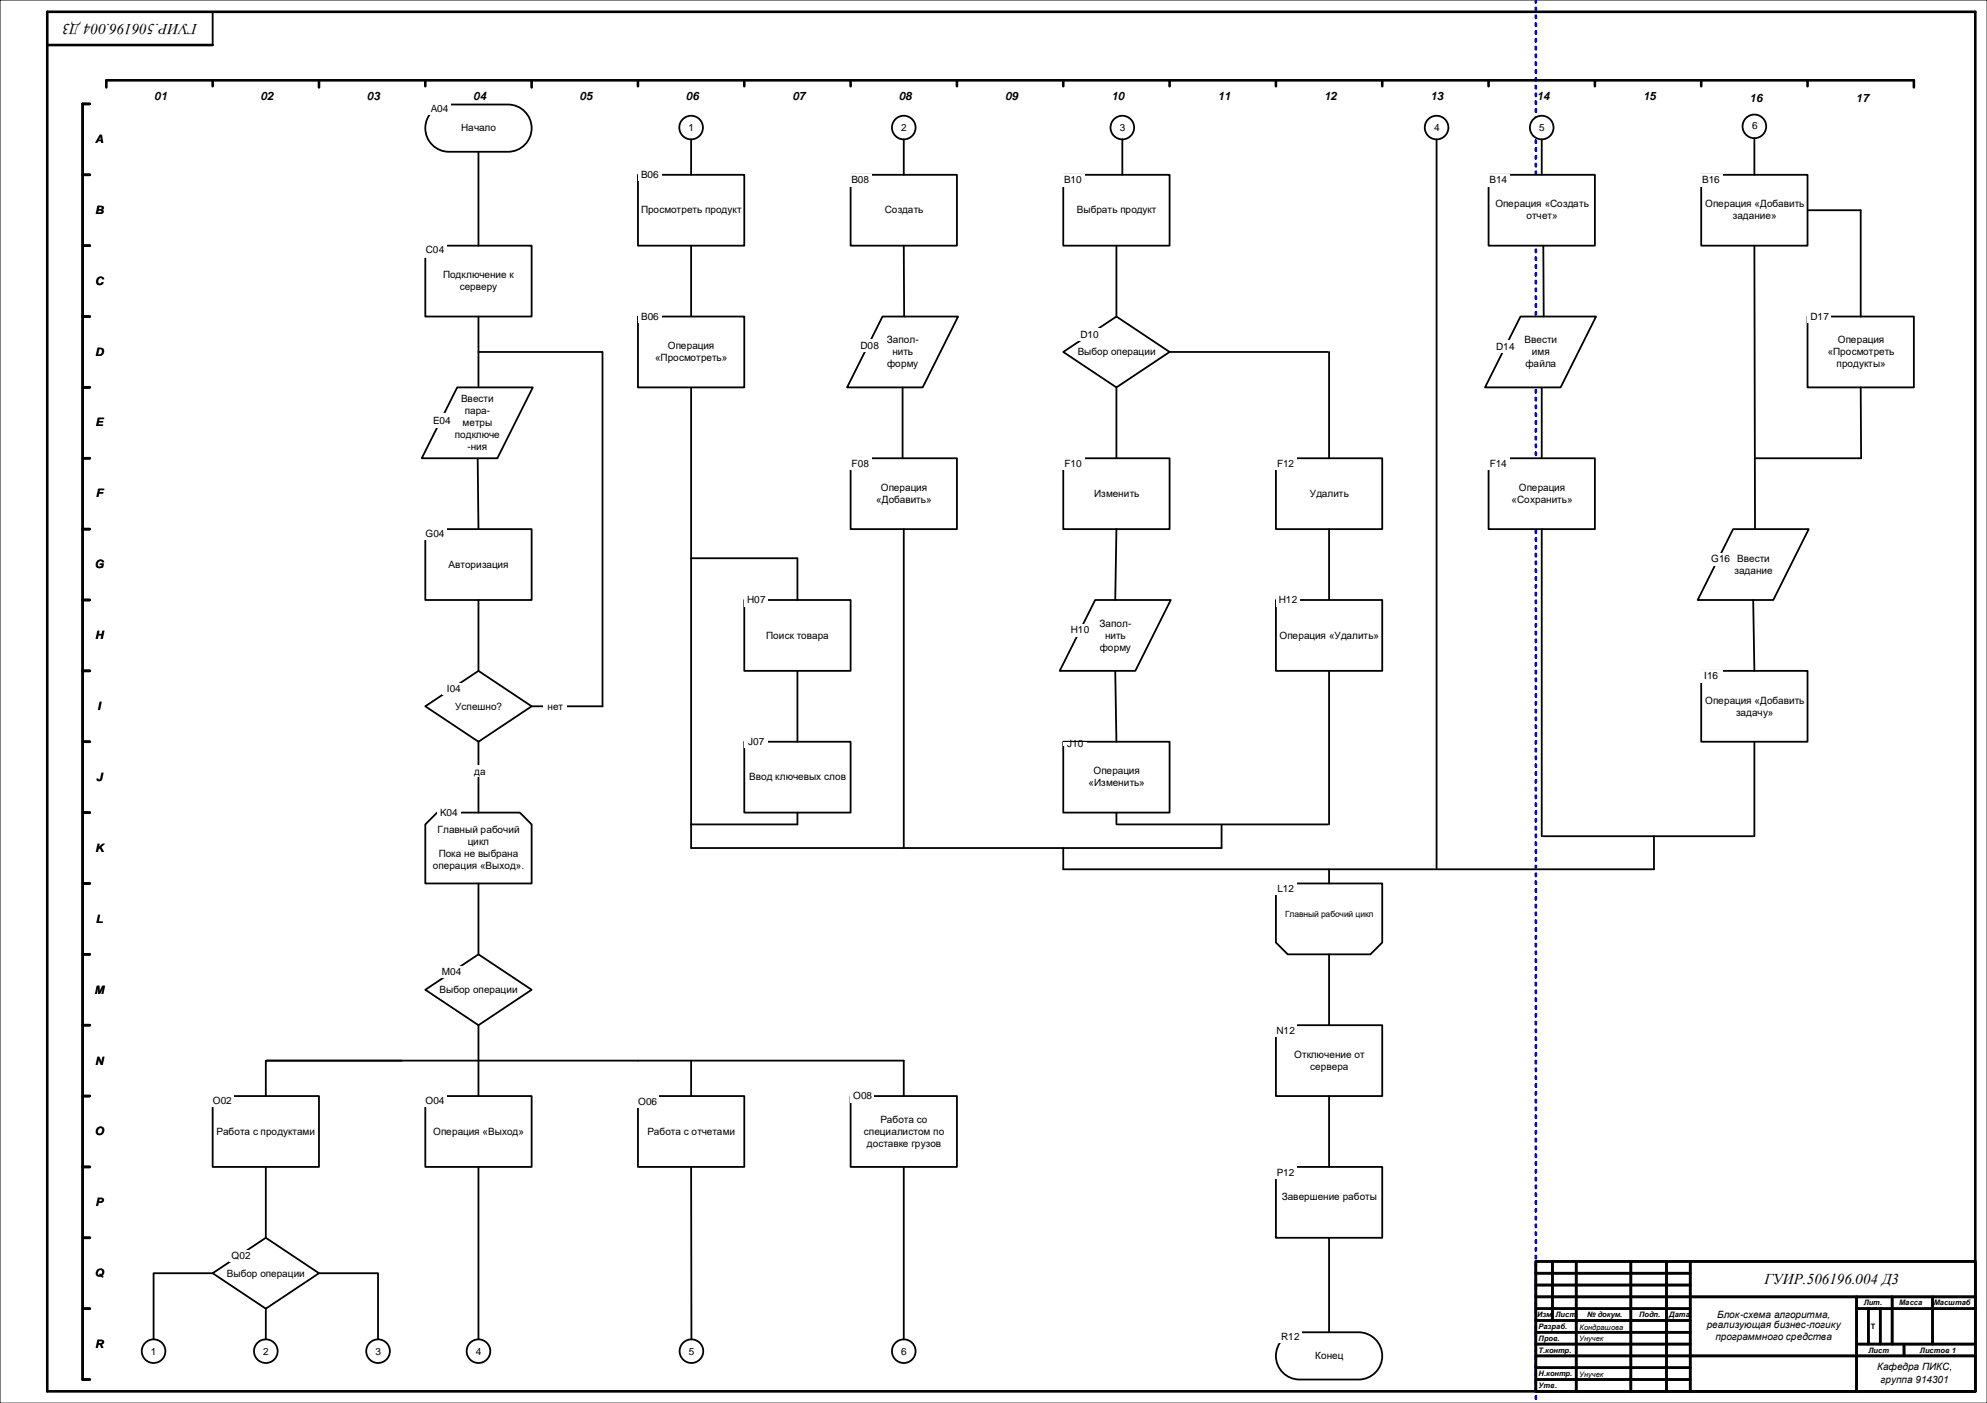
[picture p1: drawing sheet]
<svg xmlns="http://www.w3.org/2000/svg" width="841mm" height="594mm" viewBox="0 0 841 594" stroke-linecap="round" stroke-linejoin="round" font-family="sans-serif">
<path d="M0 594v-594h841v594" fill="none" stroke="#000" stroke-width=".42"/>
<path d="M180 299l22.5-15 22.5 15-22.5 15z" fill-rule="evenodd" fill="#fff"/>
<path d="M180 299l22.5-15 22.5 15-22.5 15z" fill="none" stroke="#000" stroke-width=".76"/>
<path d="M180 104h45v30h-45z" fill-rule="evenodd" fill="#fff"/>
<path d="M90 5.1v14M180 104h45v30h-45z" fill="none" stroke="#000" stroke-width=".76"/>
<g fill="none" stroke="#000" stroke-width="1.1">
<path d="M20 5h816v584h-816zM20 19.1h70M45 37v-3h765v3M90 34v2.5M135 34v3M180 34v2.5M225 34v3M270 34v2.5M315 34v2.5M360 34v2.5M405 34v2.5M495 34v2.5"/>
<path d="M540 34v2.5M585 34v2.5M630 34v2.5M675 34v2.5M720 34v2.5M765 34v2.5M38 44h-3v540h3M35 74h3M35 104h3M35 134h3M35 164h3M35 194h3"/>
<path d="M35 224h3M35 254h3M35 284h3M35 314h3M35 344h3M35 374h3M35 404h3M35 434h3M35 464h3M35 494h3M35 524h3M650 534h186v55h-186z"/>
<path d="M650 539h65.3M657 534v25M667.1 534v55M690.2 534v55M705.3 534v55M715.3 534v55M35 554h3M650 549h186M650 559h65.3M650 554h65.3M650 544h65.3M785.7 554h50.3"/>
<path d="M785.7 549v40M790.8 554v15M795.8 554v15M800.8 549v20M817.9 549v20M650 564h65.3M650 569h65.3M650 574h186M650 579h65.3M785.7 569h50.3M805.8 569v5M650 584h65.3"/>
</g>
<path d="M650 0v593.9" fill="none" stroke="#00f" stroke-width="1.1" stroke-dasharray="1.1 2.2"/>
<path d="M183.4 46.8l3-1.9 2.3-.6 26.3-.1a10 10 0 0 1 10 10.1 10 10 0 0 1-10 10h-25a10 10 0 0 1-9.3-6.5 10 10 0 0 1 2.7-11z" fill-rule="evenodd" fill="#fff"/>
<path d="M183.4 46.8l3-1.9 2.3-.6 26.3-.1a10 10 0 0 1 10 10.1 10 10 0 0 1-10 10h-25a10 10 0 0 1-9.3-6.5 10 10 0 0 1 2.7-11z" fill="none" stroke="#000" stroke-width=".76"/>
<path d="M180 224h45v30h-45z" fill-rule="evenodd" fill="#fff"/>
<path d="M202.2 194l.3 30M180 224h45v30h-45zM202.5 254v30" fill="none" stroke="#000" stroke-width=".76"/>
<path d="M180 419l22.5-15 22.5 15-22.5 15z" fill-rule="evenodd" fill="#fff"/>
<path d="M180 419l22.5-15 22.5 15-22.5 15z" fill="none" stroke="#000" stroke-width=".76"/>
<path d="M180 349l5-5h35l5 5v25h-45z" fill-rule="evenodd" fill="#fff"/>
<path d="M202.5 64.3v39.7M202.5 134v29.5M202.5 314v30M180 349l5-5h35l5 5v25h-45zM202.5 374v30" fill="none" stroke="#000" stroke-width=".76"/>
<path d="M450 34v2.5" fill="none" stroke="#000" stroke-width="1.1"/>
<path d="M193.5 164h32l-15 30h-32z" fill-rule="evenodd" fill="#fff"/>
<path d="M193.5 164h32l-15 30h-32z" fill="none" stroke="#000" stroke-width=".76"/>
<path d="M181 43.8h10v5h-10z" fill-rule="evenodd" fill="#fff"/>
<path d="M113 449h157z" fill="none" stroke="#000" stroke-width=".76"/>
<path d="M90 464h45v30h-45z" fill-rule="evenodd" fill="#fff"/>
<path d="M90 464h45v30h-45z" fill="none" stroke="#000" stroke-width=".76"/>
<path d="M180 464h45v30h-45z" fill-rule="evenodd" fill="#fff"/>
<path d="M180 464h45v30h-45z" fill="none" stroke="#000" stroke-width=".76"/>
<path d="M270 464h45v30h-45z" fill-rule="evenodd" fill="#fff"/>
<path d="M202.5 434v15M170 449h-57.5v15M270 464h45v30h-45z" fill="none" stroke="#000" stroke-width=".76"/>
<circle cx="292.6" cy="572" r="5" fill="#fff"/>
<circle cx="292.6" cy="572" r="5" fill="none" stroke="#000" stroke-width=".76"/>
<path d="M540 434h45v30h-45z" fill-rule="evenodd" fill="#fff"/>
<path d="M540 434h45v30h-45z" fill="none" stroke="#000" stroke-width=".76"/>
<g fill="#fff">
<path d="M179 103h10v6h-10z" fill-rule="evenodd"/>
<path d="M182 175h10v6h-10z" fill-rule="evenodd"/>
<path d="M179 223.5h10v5h-10z" fill-rule="evenodd"/>
<path d="M187 289h10v5h-10z" fill-rule="evenodd"/>
<path d="M185 341h10v6h-10z" fill-rule="evenodd"/>
<path d="M186 409h10v5h-10z" fill-rule="evenodd"/>
<path d="M89 463.5h10v5h-10z" fill-rule="evenodd"/>
<path d="M179 463.5h10v5h-10z" fill-rule="evenodd"/>
<path d="M540 198.5h10v5.5h-10z" fill-rule="evenodd"/>
<path d="M90 539l22.5-15 22.5 15-22.5 15z" fill-rule="evenodd"/>
</g>
<path d="M112.5 494v30M90 539l22.5-15 22.5 15-22.5 15zM90 539h-25v30M112.5 554v13" fill="none" stroke="#000" stroke-width=".76"/>
<circle cx="65" cy="572" r="5" fill="#fff"/>
<circle cx="65" cy="572" r="5" fill="none" stroke="#000" stroke-width=".76"/>
<circle cx="112.5" cy="572" r="5" fill="#fff"/>
<circle cx="112.5" cy="572" r="5" fill="none" stroke="#000" stroke-width=".76"/>
<path d="M360 74h45v30h-45z" fill-rule="evenodd" fill="#fff"/>
<path d="M360 74h45v30h-45z" fill="none" stroke="#000" stroke-width=".76"/>
<path d="M450 74h45v30h-45z" fill-rule="evenodd" fill="#fff"/>
<path d="M450 74h45v30h-45zM270 449h112.5M292.5 449v15M292.5 494l.1 73" fill="none" stroke="#000" stroke-width=".76"/>
<circle cx="382.5" cy="572" r="5" fill="#fff"/>
<circle cx="382.5" cy="572" r="5" fill="none" stroke="#000" stroke-width=".76"/>
<circle cx="382.5" cy="54" r="5" fill="#fff"/>
<circle cx="382.5" cy="54" r="5" fill="none" stroke="#000" stroke-width=".76"/>
<circle cx="475" cy="54" r="5" fill="#fff"/>
<g fill="none" stroke="#000" stroke-width=".76">
<path d="M382.5 59v15M475 59v15"/>
<circle cx="475" cy="54" r="5"/>
</g>
<path d="M373.5 134h32l-15 30h-32z" fill-rule="evenodd" fill="#fff"/>
<path d="M373.5 134h32l-15 30h-32z" fill="none" stroke="#000" stroke-width=".76"/>
<path d="M450 149l22.5-15 22.5 15-22.5 15z" fill-rule="evenodd" fill="#fff"/>
<path d="M450 149l22.5-15 22.5 15-22.5 15z" fill="none" stroke="#000" stroke-width=".76"/>
<path d="M360 194h45v30h-45z" fill-rule="evenodd" fill="#fff"/>
<path d="M360 194h45v30h-45z" fill="none" stroke="#000" stroke-width=".76"/>
<path d="M450 194h45v30h-45z" fill-rule="evenodd" fill="#fff"/>
<path d="M450 194h45v30h-45z" fill="none" stroke="#000" stroke-width=".76"/>
<path d="M540 194h45v30h-45z" fill-rule="evenodd" fill="#fff"/>
<path d="M382.5 104l.2 30M472.5 104v30M495 149h67M562.5 149v45M382 164v30M472.5 164v30M540 194h45v30h-45z" fill="none" stroke="#000" stroke-width=".76"/>
<path d="M463.5 254h32l-15 30h-32z" fill-rule="evenodd" fill="#fff"/>
<path d="M463.5 254h32l-15 30h-32z" fill="none" stroke="#000" stroke-width=".76"/>
<path d="M450 314h45v30h-45z" fill-rule="evenodd" fill="#fff"/>
<path d="M382.5 224v135M472.5 224l-.5 30M562.5 224v125M472 284l.5 30M450 314h45v30h-45zM472.5 344v5" fill="none" stroke="#000" stroke-width=".76"/>
<circle cx="652.5" cy="54" r="5" fill="#fff"/>
<circle cx="652.5" cy="54" r="5" fill="none" stroke="#000" stroke-width=".76"/>
<circle cx="742.5" cy="53.5" r="5" fill="#fff"/>
<circle cx="742.5" cy="53.5" r="5" fill="none" stroke="#000" stroke-width=".76"/>
<path d="M630 74h45v30h-45z" fill-rule="evenodd" fill="#fff"/>
<path d="M630 74h45v30h-45z" fill="none" stroke="#000" stroke-width=".76"/>
<path d="M720 74h45v30h-45z" fill-rule="evenodd" fill="#fff"/>
<path d="M652.5 59v15M742.5 58.5v15.5M720 74h45v30h-45z" fill="none" stroke="#000" stroke-width=".76"/>
<path d="M643.5 134h32l-15 30h-32z" fill-rule="evenodd" fill="#fff"/>
<path d="M643.5 134h32l-15 30h-32z" fill="none" stroke="#000" stroke-width=".76"/>
<path d="M630 194h45v30h-45z" fill-rule="evenodd" fill="#fff"/>
<path d="M630 194h45v30h-45z" fill="none" stroke="#000" stroke-width=".76"/>
<path d="M720 284h45v30h-45z" fill-rule="evenodd" fill="#fff"/>
<path d="M720 284h45v30h-45z" fill="none" stroke="#000" stroke-width=".76"/>
<path d="M733.5 224h32l-15 30h-32z" fill-rule="evenodd" fill="#fff"/>
<path d="M653.2 104l.1 30M742.5 104l.3 120M652.5 164.3v29.7M652.5 224v130M733.5 224h32l-15 30h-32zM742 254l.5 30M742.5 314v40" fill="none" stroke="#000" stroke-width=".76"/>
<path d="M540 494h45v30h-45z" fill-rule="evenodd" fill="#fff"/>
<path d="M540 494h45v30h-45z" fill="none" stroke="#000" stroke-width=".76"/>
<path d="M542.5 567.4l2.8-2.2 3.4-1.1 26.3-.1a10 10 0 0 1 10 10 10 10 0 0 1-10 10h-25a10 10 0 0 1-9.1-5.9 10 10 0 0 1 1.6-10.7z" fill-rule="evenodd" fill="#fff"/>
<path d="M562.5 464v30M562.5 524v40M542.5 567.4l2.8-2.2 3.4-1.1 26.3-.1a10 10 0 0 1 10 10 10 10 0 0 1-10 10h-25a10 10 0 0 1-9.1-5.9 10 10 0 0 1 1.6-10.7z" fill="none" stroke="#000" stroke-width=".76"/>
<g fill="#fff">
<path d="M449 73.5h10v5.5h-10z" fill-rule="evenodd"/>
<path d="M456 139h10v5.5h-10z" fill-rule="evenodd"/>
<path d="M449 193.5h10v5.5h-10z" fill-rule="evenodd"/>
<path d="M452 264h10v5.5h-10z" fill-rule="evenodd"/>
<path d="M450 314h10v1.6h-10z" fill-rule="evenodd"/>
<path d="M359 73.5h10v5.5h-10z" fill-rule="evenodd"/>
<path d="M363 143.5h10v5.5h-10z" fill-rule="evenodd"/>
<path d="M359 193.5h10v5.5h-10z" fill-rule="evenodd"/>
<path d="M539 193.5h10v5.5h-10z" fill-rule="evenodd"/>
<path d="M539 373.5h10v5.5h-10z" fill-rule="evenodd"/>
<path d="M539 433.5h10v5.5h-10z" fill-rule="evenodd"/>
<path d="M539 493.5h10v5.5h-10z" fill-rule="evenodd"/>
<path d="M269 463.5h10v5.5h-10z" fill-rule="evenodd"/>
</g>
<path d="M608 52v315.5M202.5 494v73" fill="none" stroke="#000" stroke-width=".76"/>
<circle cx="608" cy="54" r="5" fill="#fff"/>
<circle cx="608" cy="54" r="5" fill="none" stroke="#000" stroke-width=".76"/>
<path d="M540 374h45v25l-5 5h-35l-5-5z" fill-rule="evenodd" fill="#fff"/>
<path d="M540 374h45v25l-5 5h-35l-5-5zM562.5 404v30" fill="none" stroke="#000" stroke-width=".76"/>
<g fill="#fff">
<path d="M539 373.5h10v5.5h-10z" fill-rule="evenodd"/>
<circle cx="202.5" cy="572" r="5"/>
</g>
<circle cx="202.5" cy="572" r="5" fill="none" stroke="#000" stroke-width=".76"/>
<g fill="#fff">
<path d="M629 73.5h10v5.5h-10z" fill-rule="evenodd"/>
<path d="M719 73.5h10v5.5h-10z" fill-rule="evenodd"/>
<path d="M632 144h10v5.5h-10z" fill-rule="evenodd"/>
<path d="M629 193.5h10v5.5h-10z" fill-rule="evenodd"/>
<path d="M723 234h10v5.5h-10z" fill-rule="evenodd"/>
<path d="M719 283.5h10v5.5h-10z" fill-rule="evenodd"/>
</g>
<path d="M202.5 449v15" fill="none" stroke="#000" stroke-width=".76"/>
<g fill="#fff">
<path d="M97 529h10v5h-10z" fill-rule="evenodd"/>
<path d="M541 563.5h10v5h-10z" fill-rule="evenodd"/>
</g>
<path d="M225 299h30M473 349h89M517 349.2v9.8h-224.5M653 354h89M700 354v14h-250v-9M562.5 368v6" fill="none" stroke="#000" stroke-width=".76"/>
<g fill="#fff">
<path d="M198 324h10v5h-10z" fill-rule="evenodd"/>
<path d="M230 296.5h10v5h-10z" fill-rule="evenodd"/>
</g>
<path d="M202.5 149h52.5v150M135 539h25v30" fill="none" stroke="#000" stroke-width=".76"/>
<circle cx="160" cy="572" r="5" fill="#fff"/>
<circle cx="160" cy="572" r="5" fill="none" stroke="#000" stroke-width=".76"/>
<path d="M360 464h45v30h-45z" fill-rule="evenodd" fill="#fff"/>
<path d="M382.5 449v15M360 464h45v30h-45zM382.5 494v73" fill="none" stroke="#000" stroke-width=".76"/>
<path d="M540 254h45v30h-45z" fill-rule="evenodd" fill="#fff"/>
<path d="M540 254h45v30h-45z" fill="none" stroke="#000" stroke-width=".76"/>
<circle cx="292.5" cy="54" r="5" fill="#fff"/>
<circle cx="292.5" cy="54" r="5" fill="none" stroke="#000" stroke-width=".76"/>
<path d="M270 74h45v30h-45z" fill-rule="evenodd" fill="#fff"/>
<path d="M292.5 59v15M270 74h45v30h-45z" fill="none" stroke="#000" stroke-width=".76"/>
<path d="M270 71.3h10v5.5h-10z" fill-rule="evenodd" fill="#fff"/>
<path d="M292.5 104v255" fill="none" stroke="#000" stroke-width=".76"/>
<path d="M315 254h45v30h-45z" fill-rule="evenodd" fill="#fff"/>
<path d="M315 254h45v30h-45z" fill="none" stroke="#000" stroke-width=".76"/>
<path d="M315 314h45v30h-45z" fill-rule="evenodd" fill="#fff"/>
<path d="M292.5 236.3h44.9M337.5 236.3v17.7M337.5 284v30M315 314h45v30h-45zM337.5 344v5h-45.1" fill="none" stroke="#000" stroke-width=".76"/>
<path d="M270 134h45v30h-45z" fill-rule="evenodd" fill="#fff"/>
<path d="M270 134h45v30h-45z" fill="none" stroke="#000" stroke-width=".76"/>
<g fill="#fff">
<path d="M315 251.3h10v5.5h-10z" fill-rule="evenodd"/>
<path d="M315 311.2h10v5.5h-10z" fill-rule="evenodd"/>
<path d="M765 134h45v30h-45z" fill-rule="evenodd"/>
</g>
<path d="M765 134h45v30h-45z" fill="none" stroke="#000" stroke-width=".76"/>
<path d="M765 131.3h10v5.5h-10z" fill-rule="evenodd" fill="#fff"/>
<path d="M765 89h22.5v45M787.5 164l.2 30h-44.7" fill="none" stroke="#000" stroke-width=".76"/>
<g fill="#fff">
<path d="M360 461.2h10v5.5h-10z" fill-rule="evenodd"/>
<path d="M270 131.3h10v5.5h-10z" fill-rule="evenodd"/>
<path d="M540 251.3h10v5.5h-10z" fill-rule="evenodd"/>
</g>
<text font-size="6.4" x="83.5" y="10.1" transform="rotate(-180 83.5 10.1)">ГУИР.506196.004 Д3</text>
<text font-size="6.3" x="746.7" y="543.6">ГУИР.506196.004 Д3</text>
<g font-size="4.9">
<text x="65.3" y="42.5">01</text>
<text x="110.3" y="42.5">02</text>
<text x="155.3" y="42.5">03</text>
<text x="200.3" y="42.5">04</text>
<text x="245.3" y="42.5">05</text>
<text x="290.3" y="42.5">06</text>
<text x="335.3" y="42.5">07</text>
<text x="380.3" y="42.5">08</text>
<text x="425.4" y="42.5">09</text>
<text x="470.4" y="42.5">10</text>
<text x="515.4" y="42.5">11</text>
<text x="560.4" y="42.5">12</text>
<text x="605.4" y="42.5">13</text>
<text x="650.4" y="42.5">14</text>
<text x="695.4" y="42.5">15</text>
<text x="740.4" y="43">16</text>
<text x="785.4" y="43">17</text>
<text x="40.2" y="60.5">A</text>
<text x="40.2" y="90.5">B</text>
<text x="40.2" y="120.5">C</text>
<text x="40.2" y="150.5">D</text>
<text x="40.4" y="180.5">E</text>
<text x="40.5" y="210.6">F</text>
<text x="40.1" y="240.6">G</text>
<text x="40.2" y="270.6">H</text>
<text x="41.3" y="300.6">I</text>
<text x="40.6" y="330.6">J</text>
<text x="40.2" y="360.6">K</text>
<text x="40.5" y="390.6">L</text>
<text x="40" y="420.6">M</text>
<text x="40.2" y="450.6">N</text>
<text x="40.1" y="480.6">O</text>
<text x="40.4" y="510.7">P</text>
<text x="40.1" y="540.7">Q</text>
<text x="40.2" y="570.7">R</text>
</g>
<g font-size="4.2">
<text x="182.3" y="47.5">A04</text>
<text x="195.1" y="55.5">Начало</text>
<text x="291.4" y="55.3">1</text>
<text x="381.4" y="55.3">2</text>
<text x="473.9" y="55.3">3</text>
<text x="607" y="55.3">4</text>
<text x="651.5" y="55.3">5</text>
<text x="741.5" y="54.8">6</text>
<text x="271.3" y="75.3">B06</text>
<text x="360.3" y="77.5">B08</text>
<text x="450.3" y="77.5">B10</text>
<text x="630.4" y="77.5">B14</text>
<text x="720.4" y="77.5">B16</text>
<text x="632.9" y="87.8">Операция «Создать</text>
<text x="721.7" y="87.8">Операция «Добавить</text>
<text x="271.3" y="90.3">Просмотреть продукт</text>
<text x="374.4" y="90.3">Создать</text>
<text x="455.8" y="90.3">Выбрать продукт</text>
<text x="646.1" y="92.8">отчет»</text>
<text x="733.4" y="92.8">задание»</text>
<text x="180.2" y="107.3">C04</text>
<text x="187.5" y="117.8">Подключение к</text>
<text x="194.6" y="122.9">серверу</text>
<text x="271.3" y="135.3">В06</text>
<text x="766.3" y="135.3">D17</text>
<text x="457.2" y="143.1">D10</text>
<text x="282.7" y="147.8">Операция</text>
<text x="364.2" y="147.6">D08</text>
<text x="375.4" y="145.2">Запол-</text>
<text x="633.3" y="148.1">D14</text>
<text x="645.2" y="145.2">Ввести</text>
<text x="777.8" y="145.2">Операция</text>
<text x="277.3" y="152.9">«Просмотреть»</text>
<text x="375.5" y="155.4">форму</text>
<text x="377.7" y="150.3">нить</text>
<text x="456.1" y="150.3">Выбор операции</text>
<text x="645.6" y="155.4">файла</text>
<text x="648.4" y="150.3">имя</text>
<text x="773.6" y="150.3">«Просмотреть</text>
<text x="777.3" y="155.4">продукты»</text>
<text x="195.1" y="170.2">Ввести</text>
<text x="183.3" y="179.3">E04</text>
<text x="196.7" y="175.3">пара-</text>
<text x="192.5" y="185.4">подключе</text>
<text x="195.7" y="180.3">метры</text>
<text x="197.8" y="190.5">-ния</text>
<text x="360.4" y="197.6">F08</text>
<text x="450.5" y="197.6">F10</text>
<text x="540.5" y="197.6">F12</text>
<text x="630.5" y="197.6">F14</text>
<text x="372.7" y="207.8">Операция</text>
<text x="642.8" y="207.8">Операция</text>
<text x="370.9" y="212.9">«Добавить»</text>
<text x="463.1" y="210.3">Изменить</text>
<text x="554.4" y="210.3">Удалить</text>
<text x="639.8" y="212.9">«Сохранить»</text>
<text x="180.1" y="227.3">G04</text>
<text x="724.2" y="238.1">G16</text>
<text x="735.3" y="237.8">Ввести</text>
<text x="189.8" y="240.4">Авторизация</text>
<text x="734.1" y="242.9">задание</text>
<text x="316.2" y="255.4">H07</text>
<text x="541.2" y="255.4">H12</text>
<text x="453.2" y="268.1">H10</text>
<text x="465.4" y="265.3">Запол-</text>
<text x="324.3" y="270.4">Поиск товара</text>
<text x="465.5" y="275.4">форму</text>
<text x="467.7" y="270.4">нить</text>
<text x="541.6" y="270.4">Операция «Удалить»</text>
<text x="721.2" y="287.6">I16</text>
<text x="189.1" y="292.9">I04</text>
<text x="721.7" y="297.8">Операция «Добавить</text>
<text x="192.6" y="300.4">Успешно?</text>
<text x="231.7" y="300.4">нет</text>
<text x="734.8" y="302.9">задачу»</text>
<text x="316.7" y="315.4">J07</text>
<text x="451.7" y="316.2">J10</text>
<text x="200.6" y="327.9">да</text>
<text x="462.7" y="327.8">Операция</text>
<text x="317.1" y="330.4">Ввод ключевых слов</text>
<text x="460.7" y="332.9">«Изменить»</text>
<text x="186.3" y="345.4">K04</text>
<text x="185.2" y="352.8">Главный рабочий</text>
<text x="198" y="357.9">цикл</text>
<text x="185.7" y="362.9">Пока не выбрана</text>
<text x="183.2" y="368">операция «Выход».</text>
<text x="540.6" y="377.7">L12</text>
<text x="186.9" y="412.9">M04</text>
<text x="186" y="420.4">Выбор операции</text>
<text x="540.3" y="437.7">N12</text>
<text x="547.7" y="447.9">Отключение от</text>
<text x="554.6" y="453">сервера</text>
<text x="90" y="467.4">O02</text>
<text x="180.1" y="467.4">O04</text>
<text x="270.1" y="467.7">O06</text>
<text x="361.1" y="465.4">O08</text>
<text x="372.6" y="475.4">Работа со</text>
<text x="91.7" y="480.4">Работа с продуктами</text>
<text x="183.3" y="480.4">Операция «Выход»</text>
<text x="274" y="480.4">Работа с отчетами</text>
<text x="365.6" y="480.4">специалистом по</text>
<text x="366.9" y="485.5">доставке грузов</text>
<text x="540.4" y="497.7">P12</text>
<text x="542.5" y="507.9">Завершение работы</text>
<text x="98" y="533">Q02</text>
<text x="96" y="540.5">Выбор операции</text>
<text x="726.8" y="557.8">Блок-схема алгоритма,</text>
<text x="722.3" y="562.1">реализующая бизнес-логику</text>
<text x="542.3" y="567.5">R12</text>
<text x="726" y="567.3">программного средства</text>
<text x="63.8" y="573.5">1</text>
<text x="111.4" y="573.5">2</text>
<text x="158.9" y="573.5">3</text>
<text x="201.4" y="573.5">4</text>
<text x="291.5" y="573.5">5</text>
<text x="381.4" y="573.5">6</text>
<text x="556.7" y="575.5">Конец</text>
<text x="794.4" y="579.8">Кафедра ПИКС,</text>
<text x="795.9" y="585.3">группа 914301</text>
</g>
<text font-size="3.6" x="543.9" y="388.1">Главный рабочий цикл</text>
<g font-size="3.2">
<text x="650.5" y="557.7">Изм</text>
<text x="658.3" y="557.7">Лист</text>
<text x="671.7" y="557.7">№ докум.</text>
<text x="693.7" y="557.7">Подп.</text>
<text x="706.5" y="557.7">Дата</text>
<text x="788.8" y="552.7">Лит.</text>
<text x="803.8" y="552.7">Масса</text>
<text x="818.4" y="552.7">Масштаб</text>
<text x="651.2" y="562.7">Разраб.</text>
<text x="668.5" y="562.9">Кондрашова</text>
<text x="791.7" y="562.7">Т</text>
<text x="651.2" y="567.7">Пров.</text>
<text x="668.4" y="567.9">Унучек</text>
<text x="651.2" y="572.7">Т.контр.</text>
<text x="790.8" y="572.7">Лист</text>
<text x="812.6" y="572.7">Листов 1</text>
<text x="651.2" y="582.7">Н.контр.</text>
<text x="651.2" y="587.7">Утв.</text>
<text x="668.4" y="582.9">Унучек</text>
</g>
</svg>
